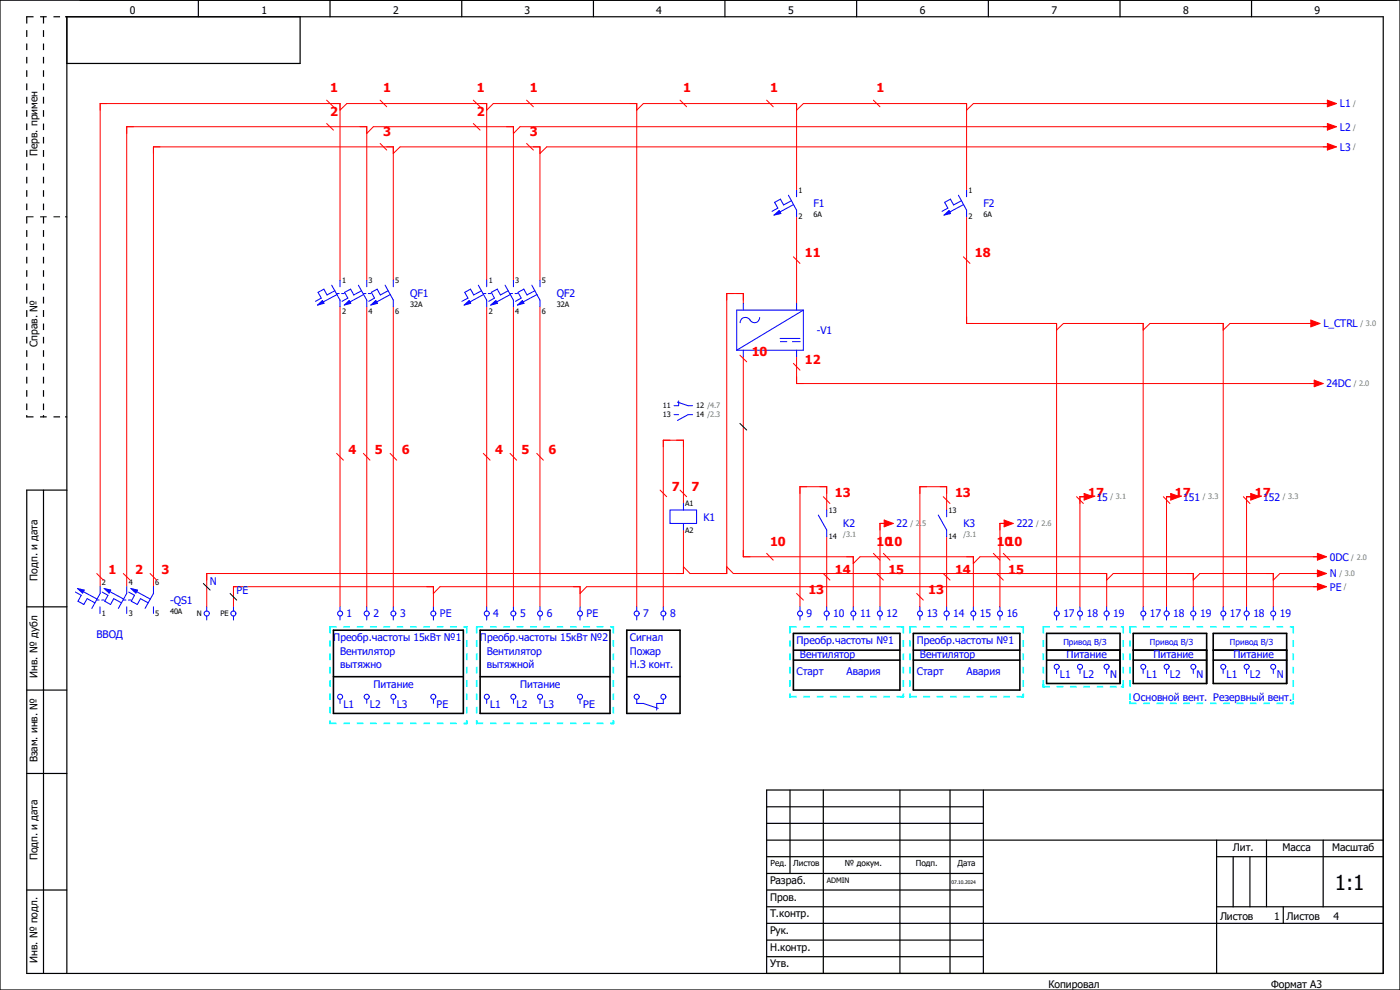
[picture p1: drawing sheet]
<svg xmlns="http://www.w3.org/2000/svg" width="297mm" height="210mm" viewBox="0 0 297 210" stroke-linecap="round" stroke-linejoin="round" font-family="sans-serif">
<path d="M210.1 -.1l-210.1 210.2M0 160.4l70.2 49.6M0 210v.1" fill="none" stroke="#fff" stroke-width=".21"/>
<g fill="none" stroke="#000" stroke-width=".25">
<path d="M0 0h297v210h-297zM42.1 0v3.6M63.7 3.6v9.9h-49.5M70 0v3.6M98 0v3.6M125.9 0v3.6M153.8 0v3.6M181.7 0v3.6M209.7 0v3.6M237.6 0v3.6M265.5 0v3.6M9.2 104v102.5"/>
<path d="M14.2 104h-8.5v102.5h287.8v-202.9h-279.3v202.9M5.7 128.7h8.5M5.7 146.4h8.5M5.7 164.1h8.5M162.6 178.2h130.9M162.6 171.2h46M162.6 174.7h46M167.6 167.6v17.7M174.7 167.6v38.9M190.9 167.6v38.9M201.5 167.6v38.9M208.6 167.6v38.9"/>
<path d="M258.1 178.2v28.3M268.7 178.2v14.2M280.7 178.2v14.2M293.5 167.6h-130.9v38.9M5.7 188.8h8.5M162.6 188.8h46M162.6 195.9h130.9M162.6 181.7h46M162.6 185.3h46M162.6 199.4h46M162.6 192.4h46M258.1 181.7h35.4"/>
<path d="M258.1 192.4h35.4M261.6 181.7v10.7M265.2 181.7v10.7M272.2 192.4v3.5M162.6 202.9h46"/>
</g>
<g fill="#000">
<path d="M13.8 3.4h.4l.1 .2-.5 .1zM13.8 45.9h.5v.2h-.5zM5.5 88.1h.3l-.1 .5zM9.1 88.1h.3l-.2 .5zM13.8 88.3h.4l.1 .2-.5 .1z"/>
<path d="M5.6 3.5l-.1 1.5h.3v-1.4zM5.5 6.4v1.4h.3v-1.4zM5.5 9.2v1.4h.3v-1.4zM5.5 12.1v1.4h.3v-1.4zM5.5 14.9v1.4h.3v-1.4zM5.5 17.7v1.4h.3v-1.4zM5.5 20.5v1.5h.3v-1.5zM5.5 23.4v1.4h.3v-1.4zM5.5 26.2v1.4h.3v-1.4zM5.5 29v1.4h.3v-1.4zM5.5 31.8v1.5h.3v-1.5zM5.5 34.7v1.4h.3v-1.4zM5.5 37.5v1.4h.3v-1.4zM5.5 40.3v1.4h.3v-1.4zM5.5 43.2v1.4h.3v-1.4zM5.5 46v1.4h.3v-1.4zM5.5 48.8v1.4h.3v-1.4zM5.5 51.6v1.5h.3v-1.5zM5.5 54.5v1.4h.3v-1.4zM5.5 57.3v1.4h.3v-1.4zM5.5 60.2v1.4h.3v-1.4zM5.5 62.9v1.5h.3v-1.5zM5.5 65.8v1.4h.3v-1.4zM5.5 68.6v1.4h.3v-1.4zM5.5 71.5v1.4h.3v-1.4zM5.5 74.3v1.4h.3v-1.4zM5.5 77.1v1.4h.3v-1.4zM5.5 79.9v1.5h.3v-1.5zM5.5 82.8v1.4h.3v-1.4zM5.5 85.6v1.4h.3v-1.4z"/>
<path d="M5.6 3.5l.1 .2h1.4v-.3zM8.5 3.4v.3h1.4v-.3zM11.3 3.4v.3h1.4v-.3z"/>
<path d="M9.1 3.5v1.5h.3v-1.4zM9.1 6.4v1.4h.3v-1.4zM9.1 9.2v1.4h.3v-1.4zM9.1 12.1v1.4h.3v-1.4zM9.1 14.9v1.4h.3v-1.4zM9.1 17.7v1.4h.3v-1.4zM9.1 20.5v1.5h.3v-1.5zM9.1 23.4v1.4h.3v-1.4zM9.1 26.2v1.4h.3v-1.4zM9.1 29v1.4h.3v-1.4zM9.1 31.8v1.5h.3v-1.5zM9.1 34.7v1.4h.3v-1.4zM9.1 37.5v1.4h.3v-1.4zM9.1 40.3v1.4h.3v-1.4zM9.1 43.2v1.4h.3v-1.4zM9.1 46v1.4h.3v-1.4zM9.1 48.8v1.4h.3v-1.4zM9.1 51.6v1.5h.3v-1.5zM9.1 54.5v1.4h.3v-1.4zM9.1 57.3v1.4h.3v-1.4zM9.1 60.2v1.4h.3v-1.4zM9.1 62.9v1.5h.3v-1.5zM9.1 65.8v1.4h.3v-1.4zM9.1 68.6v1.4h.3v-1.4zM9.1 71.5v1.4h.3v-1.4zM9.1 74.3v1.4h.3v-1.4zM9.1 77.1v1.4h.3v-1.4zM9.1 79.9v1.5h.3v-1.5zM9.1 82.8v1.4h.3v-1.4zM9.1 85.6v1.4h.3v-1.4z"/>
<path d="M5.6 45.9v.2h1.5v-.2zM8.5 45.9v.2h1.4v-.2zM11.3 45.9v.2h1.4v-.2z"/>
<path d="M5.6 88.3l.1 .3h1.4v-.3zM8.5 88.3v.3h1.4v-.3zM11.3 88.3v.3h1.4v-.3z"/>
</g>
<g fill="none" stroke="#f00" stroke-width=".21">
<path d="M72.1 23.4l1.5-1.4h29.7v37.4M77.8 28.3l1.4-1.4h29.7v32.5M83.4 32.6l1.5-1.4h29.7v28.2M104.6 22h30.5v106.7M110.3 26.9h171.9M116 31.2h166.2M135.1 23.4l1.4-1.4h32.5v18.3M170.4 22h34.7v18.3M206.5 22h75.7M72.1 59.4v-37.4h-50.8v102.5M77.8 59.4v-32.5h-50.9v97.6M83.4 59.4v-28.2h-50.8v93.3"/>
<path d="M169 46v18.4M205.1 46v22.6h19.1v60.1M72.1 65.1v63.6M77.8 65.1v63.6M83.4 65.1v63.6M103.3 65.1v63.6M108.9 65.1v63.6M114.6 65.1v63.6M157.7 64.4v-2.1h-3.5v59.4h-7.8l-1.4-1.5M157.7 75.7v42.4h23.3v10.6M169 75.7v5.7h110.3M225.6 68.6h16.9v60.1"/>
<path d="M244 68.6h15.5v60.1M260.9 68.6h17.7M145 112.4v9.3h-101.1v7M145 106.8v-13.4h-4.3v35.3M175.4 108.2v-4.9h-5.7v25.4M175.4 113.9v14.8M182.5 118.1h24v10.6M188.1 111h-1.4v17.7M200.8 108.2v-4.9h-5.6v25.4M200.8 113.9v14.8M207.9 118.1h72.1M213.6 111h-1.5v17.7"/>
<path d="M230.5 105.4h-1.4v23.3M248.9 105.4h-1.4v23.3M265.9 105.4h-1.4v23.3M49.5 128.7v-4.2h42.4v4.2M91.9 125.9l1.4-1.4h29.8v4.2M124.5 124.5h155.5M155.6 121.7h79.2v7M236.2 121.7h17v7M254.6 121.7h15.5v7M271.5 121.7h8.5"/>
</g>
<path d="M70.7 133.7h27.6v17.6h-27.6zM133 133.7h11.3v17.6h-11.3zM70.7 143.6h27.6M133 143.6h11.3" fill="none" stroke="#000" stroke-width=".34"/>
<g fill="#0ff">
<path d="M98.5 153.3h.5l.2 .2-.2 .1h-.5z"/>
<path d="M98.8 153h.4l-.1 .6h-.2z"/>
<path d="M98.5 132.8h.5l.2 .2-.2 .1h-.5z"/>
<path d="M69.8 153h.4l-.1 .6h-.2z"/>
<path d="M69.9 153.3l.1 .3h1.4v-.3zM72.9 153.3v.3h1.4v-.3zM75.7 153.3v.3h1.4v-.3zM78.5 153.3v.3h1.4v-.3zM81.3 153.3v.3h1.5v-.3zM84.2 153.3v.3h1.4v-.3zM87 153.3v.3h1.4v-.3zM89.8 153.3v.3h1.4v-.3zM92.7 153.3v.3h1.4v-.3zM95.5 153.3v.3h1.4v-.3zM98.3 153.3v.3h.7l.2-.1-.2-.2z"/>
<path d="M98.9 132.9l-.1 1.5h.4v-1.4zM98.8 135.8v1.4h.4v-1.4zM98.8 138.6v1.4h.4v-1.4zM98.8 141.4v1.5h.4v-1.5zM98.8 144.3v1.4h.4v-1.4zM98.8 147.1v1.4h.4v-1.4zM98.8 149.9v1.4h.4v-1.4zM98.8 152.8v.7l.2 .1 .2-.1v-.7z"/>
<path d="M69.9 132.9l.1 .2h1.4v-.3zM72.9 132.8v.3h1.4v-.3zM75.7 132.8v.3h1.4v-.3zM78.5 132.8v.3h1.4v-.3zM81.3 132.8v.3h1.5v-.3zM84.2 132.8v.3h1.4v-.3zM87 132.8v.3h1.4v-.3zM89.8 132.8v.3h1.4v-.3zM92.7 132.8v.3h1.4v-.3zM95.5 132.8v.3h1.4v-.3zM98.3 132.8v.3h.7l.2-.1-.2-.2z"/>
<path d="M69.9 132.9l-.1 1.5h.4v-1.4zM69.8 135.8v1.4h.4v-1.4zM69.8 138.6v1.4h.4v-1.4zM69.8 141.4v1.5h.4v-1.5zM69.8 144.3v1.4h.4v-1.4zM69.8 147.1v1.4h.4v-1.4zM69.8 149.9v1.4h.4v-1.4zM69.8 152.8v.7l.2 .1 .2-.1v-.7z"/>
</g>
<path d="M222 134.4h15.6v10.6h-15.6zM222 137.9h15.6M222 140h15.6" fill="none" stroke="#000" stroke-width=".34"/>
<path d="M203.7 22h1.4v1.4l1.4-1.4M205.1 67.2v1.4h1.4M230.5 105.4h-1.4v1.4" fill="none" stroke="#f00" stroke-width=".21"/>
<g fill="#0ff">
<path d="M237.8 145.5l.6 .1v.2l-.6 .1z"/>
<path d="M238.1 145.2h.4v.5l-.2 .2-.2-.2z"/>
<path d="M237.8 132.8l.6 .1v.2h-.6z"/>
<path d="M221.1 145.2h.4v.6h-.3z"/>
<path d="M221.2 145.6l.1 .3h1.5v-.4zM224.2 145.5v.4h1.4v-.4zM227 145.5v.4h1.4v-.4zM229.8 145.5v.4h1.4v-.4zM232.7 145.5v.4h1.4v-.4zM235.5 145.5v.4h1.4v-.4z"/>
<path d="M238.2 132.9l-.1 1.5h.4v-1.4zM238.1 135.8v1.4h.4v-1.4zM238.1 138.6v1.4h.4v-1.4zM238.1 141.4v1.5h.4v-1.5zM238.1 144.3v1.4l.2 .2 .2-.2v-1.4z"/>
<path d="M221.2 132.9l.1 .2h1.5v-.3zM224.2 132.8v.3h1.4v-.3zM227 132.8v.3h1.4v-.3zM229.8 132.8v.3h1.4v-.3zM232.7 132.8v.3h1.4v-.3zM235.5 132.8v.3h1.4v-.3z"/>
<path d="M221.2 132.9l-.1 1.5h.4v-1.4zM221.1 135.8v1.4h.4v-1.4zM221.1 138.6v1.4h.4v-1.4zM221.1 141.4v1.5h.4v-1.5zM221.1 144.3v1.4l.2 .2 .2-.2v-1.4z"/>
</g>
<path d="M167.6 22h1.4v1.4l1.4-1.4M155.6 62.3h-1.4v1.4M156.3 62.3h1.4v1.4M169 79.9v1.5h1.4M157.7 116.7v1.4h1.4M171.2 103.3h-1.5v1.4M173.9 103.3h1.5v1.4M179.6 118.1h1.4v1.4l1.5-1.4M188.1 111h-1.4v1.4M152.7 121.7h1.5v-1.5l1.4 1.5M233.3 121.7h1.5v1.4l1.4-1.4" fill="none" stroke="#f00" stroke-width=".21"/>
<path d="M168.3 134.4h22.6v12h-22.6zM168.3 137.9h22.6M168.3 140h22.6" fill="none" stroke="#000" stroke-width=".34"/>
<g fill="#0ff">
<path d="M191.1 147.6h.5l.2 .2-.2 .2h-.5z"/>
<path d="M191.5 147.3h.3v.5l-.2 .2-.1-.2z"/>
<path d="M191.1 132.8h.5l.2 .2-.2 .1h-.5z"/>
<path d="M167.4 147.3h.4v.5l-.2 .2-.2-.2z"/>
<path d="M167.5 147.7l.1 .3h1.4v-.4zM170.4 147.6v.4h1.4v-.4zM173.3 147.6v.4h1.4v-.4zM176.1 147.6v.4h1.4v-.4zM178.9 147.6v.4h1.4v-.4zM181.7 147.6v.4h1.4v-.4zM184.6 147.6v.4h1.4v-.4zM187.4 147.6v.4h1.4v-.4zM190.2 147.6v.4h1.4l.2-.2-.2-.2z"/>
<path d="M191.5 132.9v1.5h.3v-1.4zM191.5 135.8v1.4h.3v-1.4zM191.5 138.6v1.4h.3v-1.4zM191.5 141.4v1.5h.3v-1.5zM191.5 144.3v1.4h.3v-1.4zM191.5 147.1v.7l.1 .2 .2-.2v-.7z"/>
<path d="M167.5 132.9l.1 .2h1.4v-.3zM170.4 132.8v.3h1.4v-.3zM173.3 132.8v.3h1.4v-.3zM176.1 132.8v.3h1.4v-.3zM178.9 132.8v.3h1.4v-.3zM181.7 132.8v.3h1.4v-.3zM184.6 132.8v.3h1.4v-.3zM187.4 132.8v.3h1.4v-.3zM190.2 132.8v.3h1.4l.2-.1-.2-.2z"/>
<path d="M167.5 132.9l-.1 1.5h.4v-1.4zM167.4 135.8v1.4h.4v-1.4zM167.4 138.6v1.4h.4v-1.4zM167.4 141.4v1.5h.4v-1.5zM167.4 144.3v1.4h.4v-1.4zM167.4 147.1v.7l.2 .2 .2-.2v-.7z"/>
</g>
<path d="M101.9 22h1.4v1.4l1.3-1.4M107.5 26.9h1.4v1.4l1.4-1.4M113.2 31.2h1.4v1.4l1.4-1.4M222.8 68.6h1.4v1.4l1.4-1.4M121.6 124.5h1.5v1.4l1.4-1.4" fill="none" stroke="#f00" stroke-width=".21"/>
<path d="M101.9 133.7h27.5v17.6h-27.5zM101.9 143.6h27.5" fill="none" stroke="#000" stroke-width=".34"/>
<g fill="#0ff">
<path d="M129.6 153.3h.5l.2 .2-.2 .1h-.5z"/>
<path d="M130 153h.3l-.1 .6h-.2z"/>
<path d="M129.6 132.8h.5l.2 .2-.2 .1h-.5z"/>
<path d="M101 153h.3v.6h-.3z"/>
<path d="M101 153.3l.1 .3h1.4v-.3zM104 153.3v.3h1.4v-.3zM106.8 153.3v.3h1.4v-.3zM109.6 153.3v.3h1.4v-.3zM112.4 153.3v.3h1.5v-.3zM115.3 153.3v.3h1.4v-.3zM118.1 153.3v.3h1.4v-.3zM120.9 153.3v.3h1.4v-.3zM123.7 153.3v.3h1.5v-.3zM126.6 153.3v.3h1.4v-.3zM129.4 153.3v.3h.7l.2-.1-.2-.2z"/>
<path d="M130 132.9v1.5h.3v-1.4zM130 135.8v1.4h.3v-1.4zM130 138.6v1.4h.3v-1.4zM130 141.4v1.5h.3v-1.5zM130 144.3v1.4h.3v-1.4zM130 147.1v1.4h.3v-1.4zM130 149.9v1.4h.3v-1.4zM130 152.8v.7l.1 .1 .2-.1v-.7z"/>
<path d="M101 132.9l.1 .2h1.4v-.3zM104 132.8v.3h1.4v-.3zM106.8 132.8v.3h1.4v-.3zM109.6 132.8v.3h1.4v-.3zM112.4 132.8v.3h1.5v-.3zM115.3 132.8v.3h1.4v-.3zM118.1 132.8v.3h1.4v-.3zM120.9 132.8v.3h1.4v-.3zM123.7 132.8v.3h1.5v-.3zM126.6 132.8v.3h1.4v-.3zM129.4 132.8v.3h.7l.2-.1-.2-.2z"/>
<path d="M101 132.9v1.5h.3v-1.4zM101 135.8v1.4h.3v-1.4zM101 138.6v1.4h.3v-1.4zM101 141.4v1.5h.3v-1.5zM101 144.3v1.4h.3v-1.4zM101 147.1v1.4h.3v-1.4zM101 149.9v1.4h.3v-1.4zM101 152.8v.7l.1 .1 .2-.1v-.7z"/>
</g>
<path d="M193.8 134.4h22.6v12h-22.6zM193.8 137.9h22.6M193.8 140h22.6" fill="none" stroke="#000" stroke-width=".34"/>
<g fill="#0ff">
<path d="M216.6 147.6h.5l.2 .2-.2 .2h-.5z"/>
<path d="M216.9 147.3h.4v.5l-.2 .2-.2-.2z"/>
<path d="M216.6 132.8h.5l.2 .2-.2 .1h-.5z"/>
<path d="M192.9 147.3h.3v.5l-.2 .2-.1-.2z"/>
<path d="M192.9 147.7l.1 .3h1.5v-.4zM195.9 147.6v.4h1.4v-.4zM198.7 147.6v.4h1.4v-.4zM201.5 147.6v.4h1.4v-.4zM204.4 147.6v.4h1.4v-.4zM207.2 147.6v.4h1.4v-.4zM210 147.6v.4h1.5v-.4zM212.9 147.6v.4h1.3v-.4zM215.7 147.6v.4h1.4l.2-.2-.2-.2z"/>
<path d="M217 132.9l-.1 1.5h.4v-1.4zM216.9 135.8v1.4h.4v-1.4zM216.9 138.6v1.4h.4v-1.4zM216.9 141.4v1.5h.4v-1.5zM216.9 144.3v1.4h.4v-1.4zM216.9 147.1v.7l.2 .2 .2-.2v-.7z"/>
<path d="M192.9 132.9l.1 .2h1.5v-.3zM195.9 132.8v.3h1.4v-.3zM198.7 132.8v.3h1.4v-.3zM201.5 132.8v.3h1.4v-.3zM204.4 132.8v.3h1.4v-.3zM207.2 132.8v.3h1.4v-.3zM210 132.8v.3h1.5v-.3zM212.9 132.8v.3h1.3v-.3zM215.7 132.8v.3h1.4l.2-.1-.2-.2z"/>
<path d="M192.9 132.9v1.5h.3v-1.4zM192.9 135.8v1.4h.3v-1.4zM192.9 138.6v1.4h.3v-1.4zM192.9 141.4v1.5h.3v-1.5zM192.9 144.3v1.4h.3v-1.4zM192.9 147.1v.7l.1 .2 .2-.2v-.7z"/>
</g>
<path d="M196.6 103.3h-1.4v1.4M199.4 103.3h1.4v1.4M205.1 118.1h1.4v1.4l1.4-1.4M213.6 111h-1.5v1.4" fill="none" stroke="#f00" stroke-width=".21"/>
<path d="M240.4 134.4h15.6v10.6h-15.6zM240.4 137.9h15.6M240.4 140h15.6" fill="none" stroke="#000" stroke-width=".34"/>
<g fill="#0ff">
<path d="M273.9 149.1h.5l.1 .1-.1 .2h-.5z"/>
<path d="M274.2 148.7h.3v.5l-.1 .2-.2-.2z"/>
<path d="M273.9 132.8h.5l.1 .2-.1 .1h-.5z"/>
<path d="M239.6 148.7h.3v.5l-.2 .2-.1-.2z"/>
<path d="M239.6 149.1l.1 .3h1.4v-.3zM242.5 149.1v.3h1.5v-.3zM245.4 149.1v.3h1.4v-.3zM248.2 149.1v.3h1.4v-.3zM251 149.1v.3h1.4v-.3zM253.9 149.1v.3h1.4v-.3zM256.7 149.1v.3h1.4v-.3zM259.5 149.1v.3h1.4v-.3zM262.3 149.1v.3h1.5v-.3zM265.2 149.1v.3h1.4v-.3zM268 149.1v.3h1.4v-.3zM270.8 149.1v.3h1.4v-.3zM273.6 149.1v.3h.8l.1-.2-.1-.1z"/>
<path d="M274.2 132.9v1.5h.3v-1.4zM274.2 135.8v1.4h.3v-1.4zM274.2 138.6v1.4h.3v-1.4zM274.2 141.4v1.5h.3v-1.5zM274.2 144.3v1.4h.3v-1.4zM274.2 147.1v1.4h.3v-1.4z"/>
<path d="M239.6 132.9l.1 .2h1.4v-.3zM242.5 132.8v.3h1.5v-.3zM245.4 132.8v.3h1.4v-.3zM248.2 132.8v.3h1.4v-.3zM251 132.8v.3h1.4v-.3zM253.9 132.8v.3h1.4v-.3zM256.7 132.8v.3h1.4v-.3zM259.5 132.8v.3h1.4v-.3zM262.3 132.8v.3h1.5v-.3zM265.2 132.8v.3h1.4v-.3zM268 132.8v.3h1.4v-.3zM270.8 132.8v.3h1.4v-.3zM273.6 132.8v.3h.8l.1-.1-.1-.2z"/>
<path d="M239.6 132.9v1.5h.3v-1.4zM239.6 135.8v1.4h.3v-1.4zM239.6 138.6v1.4h.3v-1.4zM239.6 141.4v1.5h.3v-1.5zM239.6 144.3v1.4h.3v-1.4zM239.6 147.1v1.4h.3v-1.4z"/>
</g>
<path d="M241.1 68.6h1.4v1.4l1.5-1.4M258.1 68.6h1.4v1.4l1.4-1.4M248.9 105.4h-1.4v1.4M265.9 105.4h-1.4v1.4M251.8 121.7h1.4v1.4l1.4-1.4M268.7 121.7h1.4v1.4l1.4-1.4" fill="none" stroke="#f00" stroke-width=".21"/>
<path d="M257.4 134.4h15.6v10.6h-15.6zM257.4 137.9h15.6M257.4 140h15.6" fill="none" stroke="#000" stroke-width=".34"/>
<g fill="none" stroke="#00f" stroke-width=".21">
<path d="M16 125.6l1.2 .7-.6 1.3 1.2 .6 .7-1.2 1.7 .9M17.7 125.5l2.9 1.6M20.5 127.3h.5M21.2 128.7v1.4M21.3 124.5v1.4l-1.8 3.2M21.6 127.3h.5M21.7 125.6l1.2 .7-.7 1.3 1.3 .6 .6-1.2 1.7 .9M22.1 124.8l1.4 .4-.3 .6zM23.3 125.5l2.9 1.6M26.2 127.3h.5M26.9 124.5v1.4l-1.8 3.2M26.9 128.7v1.4"/>
<path d="M27.3 127.3h.5M27.3 125.6l1.2 .7-.6 1.3 1.2 .6 .7-1.2 1.7 .9M29 125.5l2.9 1.6M32.6 124.5v1.4l-1.8 3.2M32.6 128.7v1.4M43.9 128.7v.9M43.9 130.7v.8M49.5 128.7v.9M49.5 130.7v.8"/>
<circle cx="43.9" cy="130.1" r=".54"/>
<circle cx="49.5" cy="130.1" r=".53"/>
</g>
<path d="M22.1 124.8l1.4 .4-.3 .6z" fill="#00f"/>
<path d="M27.8 124.8l1.4 .4-.4 .6z" fill="none" stroke="#00f" stroke-width=".21"/>
<path d="M27.8 124.8l1.4 .4-.4 .6z" fill="#00f"/>
<path d="M16.4 124.8l1.5 .4-.4 .6z" fill="none" stroke="#00f" stroke-width=".21"/>
<path d="M16.4 124.8l1.5 .4-.4 .6z" fill="#00f"/>
<g fill="none" stroke="#00f" stroke-width=".21">
<path d="M72.1 59.4v1.4M77.8 59.4v1.4M83.4 59.4v1.4M67.4 64.7l1-.9 .3 .5zM70.4 60.5l1.7 3.2v1.4M71 61.7l-1.6 .9-.7-1.3-1.2 .7 .7 1.2-1.3 .7M71.4 62.3h.6M71.5 62.5l-2.9 1.6M72.5 62.3h.5M76 60.5l1.8 3.2v1.4M76.7 61.7l-1.6 .9-.7-1.3-1.3 .7 .7 1.2-1.2 .7M77.1 62.3h.5"/>
<path d="M77.1 62.5l-2.8 1.6M78.1 62.3h.6M81.7 60.5l1.7 3.2v1.4M82.3 61.7l-1.6 .9-.7-1.3-1.2 .7 .7 1.2-1.3 .7M82.8 62.5l-2.9 1.6M143 88h1M143.7 85.3l2.3 .8h.9M144 85v1.1h-1M146.9 88h-.9l-2.3 1.2M142.2 108.2h5.6v2.8h-5.6zM145 106.8v1.4M145 111v1.4"/>
<path d="M72.1 128.7v.9M72.1 130.7v.8M77.8 128.7v.9M77.8 130.7v.8M83.4 128.7v.9M83.4 130.7v.8M91.9 128.7v.9M91.9 130.7v.8M135.1 128.7v.9M135.1 130.7v.8M140.7 128.7v.9M140.7 130.7v.8"/>
<path d="M135.1 148.3v.9h1.4l3.2 1.1M140.7 148.3v.9h-1.4v1.4"/>
<circle cx="72.2" cy="130.1" r=".54"/>
<circle cx="77.8" cy="130.1" r=".53"/>
<circle cx="83.5" cy="130.1" r=".54"/>
<circle cx="91.9" cy="130.1" r=".53"/>
<circle cx="135.1" cy="130.1" r=".53"/>
<circle cx="140.7" cy="130.1" r=".54"/>
<circle cx="135.1" cy="147.8" r=".53"/>
<circle cx="140.7" cy="147.8" r=".54"/>
</g>
<path d="M67.4 64.7l1-.9 .3 .5z" fill="#00f"/>
<path d="M78.7 64.7l1-.9 .4 .5z" fill="none" stroke="#00f" stroke-width=".21"/>
<path d="M78.7 64.7l1-.9 .4 .5z" fill="#00f"/>
<path d="M73 64.7l1.1-.9 .3 .5z" fill="none" stroke="#00f" stroke-width=".21"/>
<path d="M73 64.7l1.1-.9 .3 .5z" fill="#00f"/>
<g fill="none" stroke="#00f" stroke-width=".21">
<path d="M200.3 45.6l1-.9 .4 .6zM203.3 41.4l1.8 3.2v1.4M204 42.6l-1.7 .9-.7-1.3-1.2 .7 .7 1.3-1.2 .6M204.4 43.4l-2.9 1.6M205.1 40.3v1.4M229.1 128.7v.9M229.1 130.7v.8M234.8 128.7v.9M234.8 130.7v.8M72.1 148.3v.9M77.8 148.3v.9M83.4 148.3v.9"/>
<path d="M91.9 148.3v.9M229.1 142v.9M234.8 142v.9"/>
<circle cx="229.1" cy="130.1" r=".54"/>
<circle cx="234.8" cy="130.1" r=".53"/>
<circle cx="72.2" cy="147.8" r=".54"/>
<circle cx="77.8" cy="147.8" r=".53"/>
<circle cx="83.5" cy="147.8" r=".54"/>
<circle cx="91.9" cy="147.8" r=".53"/>
<circle cx="229.1" cy="141.5" r=".54"/>
<circle cx="234.8" cy="141.5" r=".53"/>
</g>
<path d="M200.3 45.6l1-.9 .4 .6z" fill="#00f"/>
<path d="M164.2 45.6l1.1-.9 .4 .6zM167.3 41.4l1.7 3.2v1.4M167.9 42.6l-1.7 .9-.6-1.3-1.3 .7 .7 1.3-1.2 .6M168.4 43.4l-2.9 1.6M169 40.3v1.4" fill="none" stroke="#00f" stroke-width=".21"/>
<path d="M164.2 45.6l1.1-.9 .4 .6z" fill="#00f"/>
<g fill="none" stroke="#00f" stroke-width=".21">
<path d="M103.3 59.4v1.4M108.9 59.4v1.4M114.6 59.4v1.4M98.5 64.7l1-.9 .4 .5zM101.5 60.5l1.8 3.2v1.4M102.2 61.7l-1.7 .9-.7-1.3-1.2 .7 .7 1.2-1.3 .7M102.5 62.3h.6M102.6 62.5l-2.9 1.6M103.6 62.3h.5M107.1 60.5l1.8 3.2v1.4M107.8 61.7l-1.6 .9-.7-1.3-1.3 .7 .7 1.2-1.2 .7M108.2 62.3h.6"/>
<path d="M108.2 62.5l-2.8 1.6M109.3 62.3h.5M112.8 60.5l1.8 3.2v1.4M113.5 61.7l-1.7 .9-.7-1.3-1.2 .7 .7 1.2-1.3 .7M113.9 62.5l-2.9 1.6M157.7 64.4v1.4M157.7 74.3v1.4M161.2 67.4a1.16 1.16 0 0 1-1.1 1.1 1.16 1.16 0 0 1-1.2-.9 1.12 1.12 0 0 0-1.2-.2 1.12 1.12 0 0 0-.7 1.1M165.5 72.5h1.5M165.5 71.8h4.2M168.1 72.5h1.6M169 64.4v1.4"/>
<path d="M169 74.3v1.4M170.4 65.8l-14.1 8.5M170.4 65.8v8.5h-14.1M170.4 65.8h-14.1v8.5M173.6 109.3l1.8 3.1v1.5M175.4 108.2v1.4M103.3 128.7v.9M103.3 130.7v.8M108.9 128.7v.9M108.9 130.7v.8M114.6 128.7v.9M114.6 130.7v.8"/>
<path d="M123.1 128.7v.9M123.1 130.7v.8M169.7 128.7v.9M169.7 130.7v.8M175.4 128.7v.9M175.4 130.7v.8M181 128.7v.9M181 130.7v.8M186.7 128.7v.9M186.7 130.7v.8M224.2 128.7v.9M224.2 130.7v.8"/>
<path d="M224.2 142v.9"/>
<circle cx="103.3" cy="130.1" r=".54"/>
<circle cx="108.9" cy="130.1" r=".53"/>
<circle cx="114.6" cy="130.1" r=".54"/>
<circle cx="123" cy="130.1" r=".53"/>
<circle cx="169.7" cy="130.1" r=".54"/>
<circle cx="175.4" cy="130.1" r=".53"/>
<circle cx="181" cy="130.1" r=".54"/>
<circle cx="186.7" cy="130.1" r=".53"/>
<circle cx="224.2" cy="130.1" r=".54"/>
<circle cx="224.2" cy="141.5" r=".54"/>
</g>
<g fill="none" stroke="#f00" stroke-width=".21">
<path d="M69.3 21.3l1.4 1.3M69.3 26.2l1.4 1.4M80.6 21.3l1.4 1.3M80.6 30.4l1.4 1.4M144.3 21.3l1.4 1.3M162.6 21.3l1.4 1.3M185.3 21.3l1.4 1.3M168.3 54.5l1.4 1.4M204.4 54.5l1.4 1.4M157 75.4l1.4 1.4M168.3 77.1l1.4 1.4M71.4 96.2l1.5 1.4"/>
<path d="M77.1 96.2l1.4 1.4M82.8 96.2l1.4 1.4M140 104l1.4 1.4M144.3 104l1.4 1.4M162.6 117.4l1.4 1.4M174.7 105.4l1.4 1.4M185.3 117.4l1.4 1.4M187.4 117.4l1.4 1.4M228.4 105.4l1.4 1.4M20.5 121.7l1.4 1.4M26.2 121.7l1.4 1.4M31.8 121.7l1.4 1.4"/>
<path d="M169 125.9l1.4 1.4M174.7 121.7l1.4 1.4M186 121.7l1.4 1.4"/>
</g>
<path d="M98.5 64.7l1-.9 .4 .5z" fill="#00f"/>
<path d="M109.8 64.7l1-.9 .4 .5z" fill="none" stroke="#00f" stroke-width=".21"/>
<path d="M109.8 64.7l1-.9 .4 .5z" fill="#00f"/>
<path d="M104.1 64.7l1.1-.9 .3 .5z" fill="none" stroke="#00f" stroke-width=".21"/>
<path d="M104.1 64.7l1.1-.9 .3 .5z" fill="#00f"/>
<g fill="none" stroke="#00f" stroke-width=".21">
<path d="M199.1 109.3l1.7 3.1v1.5M200.8 108.2v1.4M195.2 128.7v.9M195.2 130.7v.8M200.8 128.7v.9M200.8 130.7v.8M206.5 128.7v.9M206.5 130.7v.8M212.1 128.7v.9M212.1 130.7v.8M242.5 128.7v.9M242.5 130.7v.8"/>
<path d="M247.5 128.7v.9M247.5 130.7v.8M253.2 128.7v.9M253.2 130.7v.8M259.5 128.7v.9M259.5 130.7v.8M264.5 128.7v.9M264.5 130.7v.8M270.1 128.7v.9M270.1 130.7v.8M103.3 148.3v.9M108.9 148.3v.9"/>
<path d="M114.6 148.3v.9M123.1 148.3v.9M242.5 142v.9M247.5 142v.9M253.2 142v.9M259.5 142v.9M264.5 142v.9M270.1 142v.9"/>
<circle cx="195.2" cy="130.1" r=".54"/>
<circle cx="200.8" cy="130.1" r=".54"/>
<circle cx="206.5" cy="130.1" r=".53"/>
<circle cx="212.1" cy="130.1" r=".54"/>
<circle cx="242.5" cy="130.1" r=".53"/>
<circle cx="247.5" cy="130.1" r=".54"/>
<circle cx="253.2" cy="130.1" r=".54"/>
<circle cx="259.5" cy="130.1" r=".54"/>
<circle cx="264.5" cy="130.1" r=".54"/>
<circle cx="270.1" cy="130.1" r=".53"/>
<circle cx="103.3" cy="147.8" r=".54"/>
<circle cx="108.9" cy="147.8" r=".53"/>
<circle cx="114.6" cy="147.8" r=".54"/>
<circle cx="123" cy="147.8" r=".53"/>
<circle cx="242.5" cy="141.5" r=".53"/>
<circle cx="247.5" cy="141.5" r=".54"/>
<circle cx="253.2" cy="141.5" r=".54"/>
<circle cx="259.5" cy="141.5" r=".54"/>
<circle cx="264.5" cy="141.5" r=".54"/>
<circle cx="270.1" cy="141.5" r=".53"/>
</g>
<g fill="none" stroke="#f00" stroke-width=".21">
<path d="M100.4 21.3l1.5 1.3M100.4 26.2l1.5 1.4M111.7 21.3l1.5 1.3M111.7 30.4l1.5 1.4M281.6 21.3l1.9 .7-1.9 .6zM102.5 96.2l1.5 1.4M108.2 96.2l1.4 1.4M113.9 96.2l1.4 1.4M200.1 105.4l1.4 1.4M210.7 117.4l1.4 1.4M212.9 117.4l1.3 1.4M246.8 105.4l1.4 1.4"/>
<path d="M263.8 105.4l1.4 1.4M194.5 125.9l1.4 1.4M200.1 121.7l1.4 1.4M211.5 121.7l1.4 1.4"/>
</g>
<path d="M281.6 21.3l1.9 .7-1.9 .6z" fill="#f00"/>
<path d="M280.7 22h.9M281.6 26.2l1.9 .7-1.9 .7z" fill="none" stroke="#f00" stroke-width=".21"/>
<path d="M281.6 26.2l1.9 .7-1.9 .7z" fill="#f00"/>
<path d="M280.7 26.9h.9M281.6 30.4l1.9 .8-1.9 .6z" fill="none" stroke="#f00" stroke-width=".21"/>
<path d="M281.6 30.4l1.9 .8-1.9 .6z" fill="#f00"/>
<path d="M280.7 31.2h.9M279.5 123.8l1.9 .7-1.9 .7z" fill="none" stroke="#f00" stroke-width=".21"/>
<path d="M279.5 123.8l1.9 .7-1.9 .7z" fill="#f00"/>
<path d="M278.6 124.5h.9M279.5 120.9l1.9 .8-1.9 .6z" fill="none" stroke="#f00" stroke-width=".21"/>
<path d="M279.5 120.9l1.9 .8-1.9 .6z" fill="#f00"/>
<path d="M230 104.7l1.9 .7-1.9 .7zM278.6 121.7h.9" fill="none" stroke="#f00" stroke-width=".21"/>
<path d="M230 104.7l1.9 .7-1.9 .7z" fill="#f00"/>
<path d="M278.8 80.6l1.9 .8-1.9 .6zM229.1 105.4h.9" fill="none" stroke="#f00" stroke-width=".21"/>
<path d="M278.8 80.6l1.9 .8-1.9 .6z" fill="#f00"/>
<path d="M278.1 67.9l1.9 .7-1.9 .7zM277.9 81.4h.9" fill="none" stroke="#f00" stroke-width=".21"/>
<path d="M278.1 67.9l1.9 .7-1.9 .7z" fill="#f00"/>
<path d="M277.2 68.6h.9M279.5 117.4l1.9 .7-1.9 .7z" fill="none" stroke="#f00" stroke-width=".21"/>
<path d="M279.5 117.4l1.9 .7-1.9 .7z" fill="#f00"/>
<path d="M187.6 110.3l1.9 .7-1.9 .8zM278.6 118.1h.9" fill="none" stroke="#f00" stroke-width=".21"/>
<path d="M187.6 110.3l1.9 .7-1.9 .8z" fill="#f00"/>
<path d="M186.7 111h.9M213 110.3l2 .7-2 .8z" fill="none" stroke="#f00" stroke-width=".21"/>
<path d="M213 110.3l2 .7-2 .8z" fill="#f00"/>
<path d="M212.1 111h.9M248.4 104.7l1.9 .7-1.9 .7z" fill="none" stroke="#f00" stroke-width=".21"/>
<path d="M248.4 104.7l1.9 .7-1.9 .7z" fill="#f00"/>
<path d="M247.5 105.4h.9M265.3 104.7l2 .7-2 .7z" fill="none" stroke="#f00" stroke-width=".21"/>
<path d="M265.3 104.7l2 .7-2 .7z" fill="#f00"/>
<path d="M264.5 105.4h.8" fill="none" stroke="#f00" stroke-width=".21"/>
<path d="M157 89.8l1.4 1.4M43.1 123.8l1.5 1.4M48.8 125.9l1.4 1.4" fill="none" stroke="#000" stroke-width=".21"/>
<text font-size="4.4" x="283.2" y="188.8">1:1</text>
<g font-size="2.6" fill="#f00">
<text x="70" y="19.6">1</text>
<text x="81.3" y="19.6">1</text>
<text x="101.1" y="19.6">1</text>
<text x="112.4" y="19.6">1</text>
<text x="145" y="19.6">1</text>
<text x="163.4" y="19.6">1</text>
<text x="186" y="19.6">1</text>
<text x="70" y="24.6">2</text>
<text x="81.3" y="28.8">3</text>
<text x="101.1" y="24.6">2</text>
<text x="112.4" y="28.8">3</text>
<text x="170.8" y="54.6">11</text>
<text x="206.8" y="54.6">18</text>
<text x="159.5" y="75.4">10</text>
<text x="170.8" y="77.2">12</text>
<text x="73.9" y="96.3">4</text>
<text x="79.5" y="96.3">5</text>
<text x="85.2" y="96.3">6</text>
<text x="105" y="96.3">4</text>
<text x="110.7" y="96.3">5</text>
<text x="116.3" y="96.3">6</text>
<text x="142.5" y="104.1">7</text>
<text x="146.7" y="104.1">7</text>
<text x="177.1" y="105.5">13</text>
<text x="202.6" y="105.5">13</text>
<text x="230.9" y="105.5">17</text>
<text x="249.3" y="105.5">17</text>
<text x="266.2" y="105.5">17</text>
<text x="163.4" y="115.8">10</text>
<text x="186" y="115.8">10</text>
<text x="188.1" y="115.8">10</text>
<text x="211.5" y="115.8">10</text>
<text x="213.6" y="115.8">10</text>
<text x="23" y="121.8">1</text>
<text x="28.7" y="121.8">2</text>
<text x="34.3" y="121.8">3</text>
<text x="177.1" y="121.8">14</text>
<text x="188.5" y="121.8">15</text>
<text x="202.6" y="121.8">14</text>
<text x="213.9" y="121.8">15</text>
<text x="171.5" y="126">13</text>
<text x="196.9" y="126">13</text>
</g>
<g font-size="2.2">
<text x="27.5" y="3">0</text>
<text x="55.5" y="3">1</text>
<text x="83.4" y="3">2</text>
<text x="111.3" y="3">3</text>
<text x="139.2" y="3">4</text>
<text x="167.2" y="3">5</text>
<text x="195.1" y="3">6</text>
<text x="223.1" y="3">7</text>
<text x="251" y="3">8</text>
<text x="278.9" y="3">9</text>
<text x="8" y="33.1" transform="rotate(-90 8 33.1)">Перв. примен</text>
<text x="8" y="73.6" transform="rotate(-90 8 73.6)">Справ. №</text>
<text x="8" y="123.1" transform="rotate(-90 8 123.1)">Подп. и дата</text>
<text x="8" y="143.8" transform="rotate(-90 8 143.8)">Инв. № дубл</text>
<text x="8" y="161.7" transform="rotate(-90 8 161.7)">Взам. инв. №</text>
<text x="8" y="182.5" transform="rotate(-90 8 182.5)">Подп. и дата</text>
<text x="261.6" y="180.5">Лит.</text>
<text x="272.1" y="180.5">Масса</text>
<text x="282.6" y="180.5">Масштаб</text>
<text x="163.4" y="187.5">Разраб.</text>
<text x="163.4" y="191.1">Пров.</text>
<text x="163.4" y="194.6">Т.контр.</text>
<text x="258.8" y="195.2">Листов</text>
<text x="270.3" y="195.2">1</text>
<text x="273" y="195.2">Листов</text>
<text x="282.9" y="195.2">4</text>
<text x="163.4" y="198.2">Рук.</text>
<text x="163.4" y="201.7">Н.контр.</text>
<text x="8" y="204.3" transform="rotate(-90 8 204.3)">Инв. № подл.</text>
<text x="163.4" y="205.2">Утв.</text>
<text x="222.4" y="209.5">Копировал</text>
<text x="269.7" y="209.5">Формат А3</text>
</g>
<g font-size="2.2" fill="#00f">
<text x="284.3" y="22.8">L1</text>
<text x="284.3" y="27.7">L2</text>
<text x="284.3" y="32">L3</text>
<text x="172.6" y="44">F1</text>
<text x="208.6" y="44">F2</text>
<text x="87" y="63.1">QF1</text>
<text x="118.1" y="63.1">QF2</text>
<text x="173.3" y="70.9">-V1</text>
<text x="280.8" y="69.5">L_CTRL</text>
<text x="281.4" y="82.2">24DC</text>
<text x="232.7" y="106.2">15</text>
<text x="251" y="106.2">151</text>
<text x="268" y="106.2">152</text>
<text x="149.2" y="110.4">K1</text>
<text x="178.9" y="111.9">K2</text>
<text x="190.2" y="111.9">22</text>
<text x="204.4" y="111.9">K3</text>
<text x="215.7" y="111.9">222</text>
<text x="282.2" y="119">0DC</text>
<text x="44.5" y="124">N</text>
<text x="282.2" y="125.3">PE</text>
<text x="282.2" y="122.5">N</text>
<text x="36.1" y="128.1">-QS1</text>
<text x="50.2" y="126.1">PE</text>
<text x="73.5" y="131">1</text>
<text x="79.2" y="131">2</text>
<text x="84.9" y="131">3</text>
<text x="93.3" y="131">PE</text>
<text x="104.6" y="131">4</text>
<text x="110.3" y="131">5</text>
<text x="116" y="131">6</text>
<text x="124.5" y="131">PE</text>
<text x="136.5" y="131">7</text>
<text x="142.2" y="131">8</text>
<text x="171.1" y="131">9</text>
<text x="176.8" y="131">10</text>
<text x="182.5" y="131">11</text>
<text x="188.1" y="131">12</text>
<text x="196.6" y="131">13</text>
<text x="202.2" y="131">14</text>
<text x="207.9" y="131">15</text>
<text x="213.6" y="131">16</text>
<text x="225.6" y="131">17</text>
<text x="230.5" y="131">18</text>
<text x="236.2" y="131">19</text>
<text x="244" y="131">17</text>
<text x="248.9" y="131">18</text>
<text x="254.6" y="131">19</text>
<text x="260.9" y="131">17</text>
<text x="265.9" y="131">18</text>
<text x="271.5" y="131">19</text>
<text x="20.5" y="135.3">ВВОД</text>
<text x="70.7" y="136">Преобр.частоты 15кВт №1</text>
<text x="101.8" y="136">Преобр.частоты 15кВт №2</text>
<text x="133.6" y="136">Сигнал</text>
<text x="169" y="136.7">Преобр.частоты №1</text>
<text x="194.5" y="136.7">Преобр.частоты №1</text>
<text x="72.1" y="138.9">Вентилятор</text>
<text x="72.1" y="141.6">вытяжно</text>
<text x="103.3" y="138.9">Вентилятор</text>
<text x="103.3" y="141.6">вытяжной</text>
<text x="133.6" y="138.9">Пожар</text>
<text x="133.6" y="141.6">Н.З конт.</text>
<text x="169" y="143.1">Старт</text>
<text x="169.7" y="139.5">Вентилятор</text>
<text x="179.6" y="143.1">Авария</text>
<text x="194.5" y="143.1">Старт</text>
<text x="195.2" y="139.5">Вентилятор</text>
<text x="205.1" y="143.1">Авария</text>
<text x="224.9" y="143.8">L1</text>
<text x="226.3" y="139.5">Питание</text>
<text x="229.8" y="143.8">L2</text>
<text x="235.5" y="143.8">N</text>
<text x="243.2" y="143.8">L1</text>
<text x="244.7" y="139.5">Питание</text>
<text x="248.2" y="143.8">L2</text>
<text x="253.9" y="143.8">N</text>
<text x="260.2" y="143.8">L1</text>
<text x="261.7" y="139.5">Питание</text>
<text x="265.2" y="143.8">L2</text>
<text x="270.8" y="143.8">N</text>
<text x="79.2" y="145.9">Питание</text>
<text x="110.3" y="145.9">Питание</text>
<text x="240.4" y="148.7">Основной вент. Резервный вент.</text>
<text x="72.9" y="150.1">L1</text>
<text x="78.5" y="150.1">L2</text>
<text x="84.2" y="150.1">L3</text>
<text x="92.6" y="150.1">PE</text>
<text x="104" y="150.1">L1</text>
<text x="109.6" y="150.1">L2</text>
<text x="115.3" y="150.1">L3</text>
<text x="123.7" y="150.1">PE</text>
</g>
<g font-size="1.8" fill="#00f">
<text x="225.6" y="136.8">Привод В/З</text>
<text x="244" y="136.8">Привод В/З</text>
<text x="260.9" y="136.8">Привод В/З</text>
</g>
<g font-size="1.8">
<text x="163.5" y="183.8">Ред.</text>
<text x="168.3" y="183.8">Листов</text>
<text x="179.2" y="183.8">№ докум.</text>
<text x="194.3" y="183.8">Подп.</text>
<text x="203.1" y="183.8">Дата</text>
</g>
<g font-size="1.6" fill="#7ca552">
<text x="287.1" y="22.5">/</text>
<text x="287.1" y="27.5">/</text>
<text x="287.1" y="31.7">/</text>
<text x="288.6" y="69.2">/ 3.0</text>
<text x="287.2" y="81.9">/ 2.0</text>
<text x="235.6" y="106">/ 3.1</text>
<text x="255.2" y="106">/ 3.3</text>
<text x="272.2" y="106">/ 3.3</text>
<text x="178.9" y="113.9">/3.1</text>
<text x="193.2" y="111.6">/ 2.5</text>
<text x="204.4" y="113.9">/3.1</text>
<text x="219.8" y="111.6">/ 2.6</text>
<text x="286.7" y="118.7">/ 2.0</text>
<text x="284.1" y="122.2">/ 3.0</text>
<text x="285.1" y="125.1">/</text>
</g>
<g font-size="1.6">
<text x="169.4" y="40.9">1</text>
<text x="205.5" y="40.9">1</text>
<text x="169.4" y="46.5">2</text>
<text x="172.6" y="46">6A</text>
<text x="205.5" y="46.5">2</text>
<text x="208.6" y="46">6A</text>
<text x="72.6" y="60">1</text>
<text x="78.2" y="60">3</text>
<text x="83.9" y="60">5</text>
<text x="87" y="65.1">32А</text>
<text x="103.7" y="60">1</text>
<text x="109.3" y="60">3</text>
<text x="115" y="60">5</text>
<text x="118.1" y="65.1">32А</text>
<text x="72.6" y="66.6">2</text>
<text x="78.2" y="66.6">4</text>
<text x="83.9" y="66.6">6</text>
<text x="103.7" y="66.6">2</text>
<text x="109.3" y="66.6">4</text>
<text x="115" y="66.6">6</text>
<text x="140.6" y="86.6">11</text>
<text x="140.6" y="88.5">13</text>
<text x="147.7" y="86.6">12 /4.7</text>
<text x="147.7" y="88.5">14 /2.3</text>
<text x="145.4" y="107.4">A1</text>
<text x="145.4" y="113">A2</text>
<text x="175.8" y="108.8">13</text>
<text x="201.3" y="108.8">13</text>
<text x="175.8" y="114.4">14</text>
<text x="201.3" y="114.4">14</text>
<text x="21.6" y="124.1">2</text>
<text x="27.3" y="124.1">4</text>
<text x="32.9" y="124.1">6</text>
<text x="21.6" y="130.7">1</text>
<text x="27.3" y="130.7">3</text>
<text x="32.9" y="130.7">5</text>
<text x="36.1" y="130.2">40А</text>
<text x="41.8" y="130.7">N</text>
<text x="46.8" y="130.7">PE</text>
<text x="175.4" y="187.3">ADMIN</text>
</g>
<text font-size="1.1" x="201.8" y="187.5">07.10.2024</text>
</svg>
